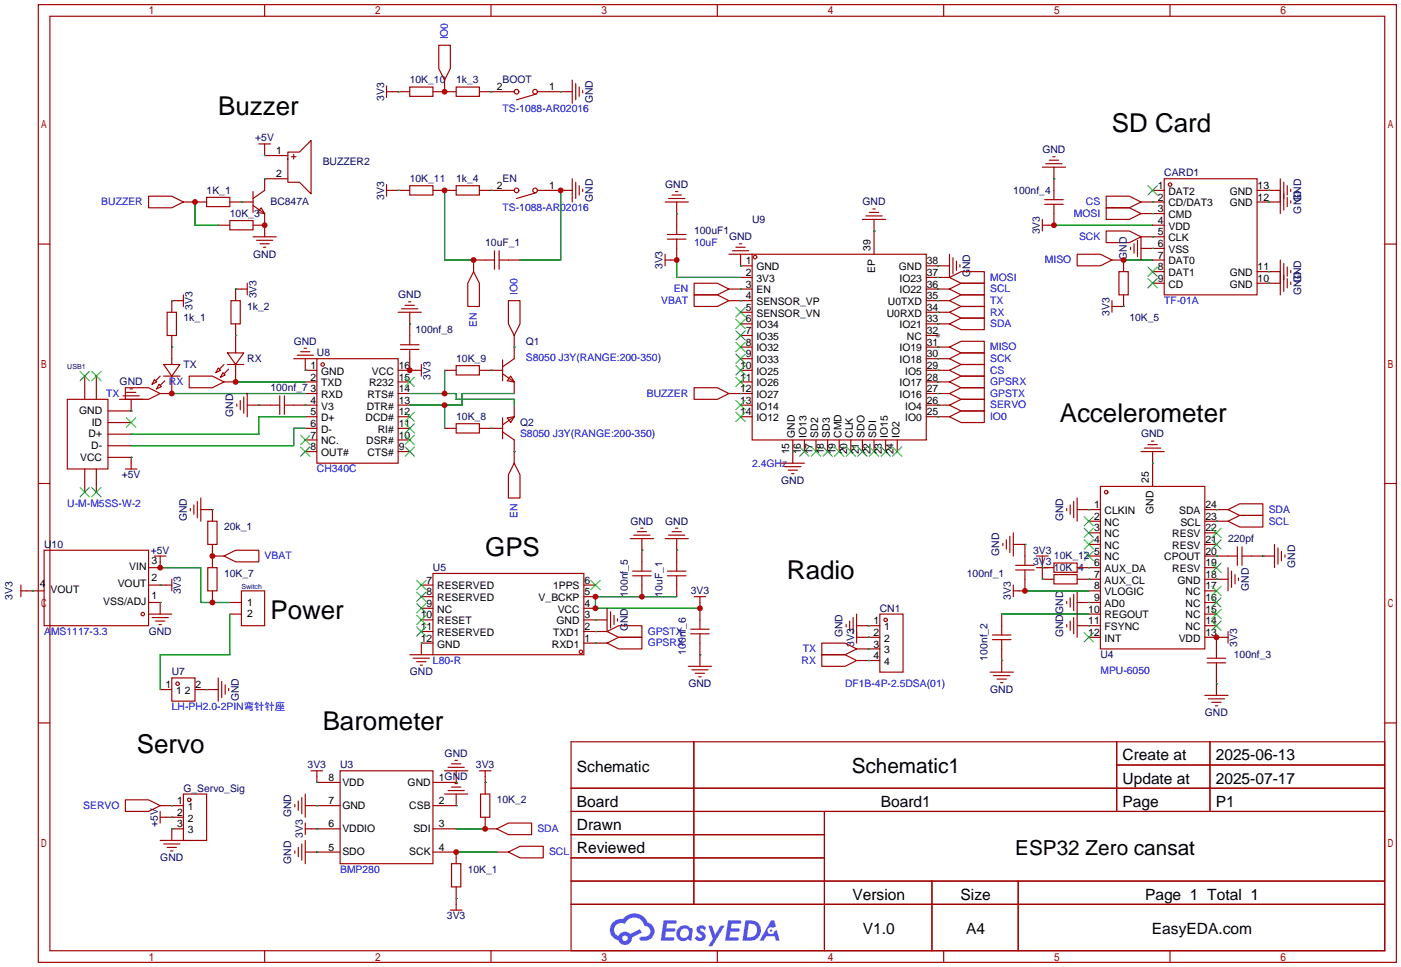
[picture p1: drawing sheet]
<svg xmlns="http://www.w3.org/2000/svg" width="307mm" height="212mm" viewBox="0 0 307 212" stroke-linecap="round" stroke-linejoin="round" font-family="sans-serif">
<circle cx="205.2" cy="73.4" r=".51" fill="#999"/>
<g fill="none" stroke="#a10000" stroke-width=".25">
<path d="M8.4 1h297.2v209.6h-297.2zM10.9 3.6h292.1v204.4h-292.1zM57.9 1v2.6M107.4 1v2.6M157 1v2.6M206.5 1v2.6M256 1v2.6M8.4 53.4h2.5M303 53.4h2.6M8.4 105.8h2.5M303 105.8h2.6M8.4 158.2h2.5"/>
<path d="M303 158.2h2.6M125 162.3h178v45.7h-178zM125 172.5h178M125 177.5h178M151.8 162.3v35.6M180.4 177.5v30.5M244.4 162.3v15.2M244.4 167.4h58.6M264.8 162.3v15.2M125 182.6h55.4M125 192.8h178M125 187.7h55.4"/>
<path d="M125 197.9h178M203.9 192.8v15.2M222.8 192.8v15.2M57.9 208v2.6M107.4 208v2.6M157 208v2.6M206.5 208v2.6M256 208v2.6"/>
</g>
<g fill="#5487ff">
<path d="M152.7 202.7a1.3 1.3 0 0 1 1.9 .3l-.5 .6a.54 .54 0 0 0-.9-.2l.2 .2a1.28 1.28 0 0 1 .7 2 1.53 1.53 0 0 1-2.1-.3l.5-.6 .8 .5a.31 .31 0 0 0 .3-.3 .31 .31 0 0 0-.3-.4 1.12 1.12 0 0 1-.6-1.8z"/>
<path d="M155 202.5h.8l.7 2 1.2-2h.9l-2.7 4.6h-.9l1-1.7z"/>
<path d="M145.2 201.4h2.3a.46 .46 0 0 1 .5 0 .46 .46 0 0 1 .1 .6l-.4 .1-1.7 .1-.2 .9h1.7a.4 .4 0 0 1 .3 .4 .4 .4 0 0 1-.4 .4h-1.7l-.1 1.2h1.3a.46 .46 0 0 1 .5 0 .46 .46 0 0 1 .1 .5l-.3 .2h-2.6z"/>
<path d="M159.3 201.4h2.3a.47 .47 0 0 1 .5 0 .47 .47 0 0 1 .1 .6l-.4 .1-1.7 .1-.1 .9h1.6a.4 .4 0 0 1 .3 .4 .4 .4 0 0 1-.4 .4h-1.7l-.1 1.2h1.3a.46 .46 0 0 1 .5 0 .46 .46 0 0 1 .2 .5l-.4 .2h-2.6z"/>
<path d="M168.7 201.4h.7l.4 1.3-.6 .4a.75 .75 0 0 0-1.2 .3 .75 .75 0 0 0 .5 1 .75 .75 0 0 0 1-.7l.5-.2 .6 2.3h-.8l-.3-.9h-1.8l-.6 .9h-.9z"/>
<path d="M163.1 201.4l-.6 4.4h1.4a2.27 2.27 0 0 0 2.6-2.2 2.27 2.27 0 0 0-2.7-2.2zM163.9 202.1a1.5 1.5 0 0 1 1.8 1.6 1.5 1.5 0 0 1-1.9 1.4h-.3z"/>
<path d="M148.5 203a1.6 1.6 0 0 0-.3 2.3 1.6 1.6 0 0 0 2.3 .2l.8 .3 .3-2.4-.2-.3-.4-.1a1.58 1.58 0 0 0-2.5 0zM149.1 203.5a.98 .98 0 0 1 1.6 .4 .98 .98 0 0 1-1 1.3 .94 .94 0 0 1-.9-.7 .94 .94 0 0 1 .3-1z"/>
<path d="M134.2 201.8a2.37 2.37 0 0 0 1.1 4 1.54 1.54 0 0 0 1.8 1 1.54 1.54 0 0 0 1.2-1.6l2.2-1.1-.5-.8-2.1 1a1.57 1.57 0 0 0-2.6 .5 1.5 1.5 0 0 1-.7-2.1 1.5 1.5 0 0 1 2.2-.5 2.23 2.23 0 0 1 2.2-1.4 2.23 2.23 0 0 1 2 1.8 1.16 1.16 0 0 1 1.3 1.1 1.16 1.16 0 0 1-1.1 1.2h-.7a.47 .47 0 0 0-.6 .4 .47 .47 0 0 0 .5 .5 2.17 2.17 0 0 0 2.5-.9 2.17 2.17 0 0 0-.4-2.7l-.8-.4a3.2 3.2 0 0 0-5.4-.7l-1.1 .1zM136.2 205.3a.6 .6 0 0 1 1.2 0 .6 .6 0 0 1-1.2 0z"/>
<circle cx="168.7" cy="203.6" r=".28"/>
</g>
<g fill="none" stroke="#a10000" stroke-width=".25">
<path d="M84.6 18.8v2.5M89.7 19.1h5v2h-5zM96 9.9h2.6v5.1l-1.3 2.5-1.3-2.5zM97.3 17.5v2.6M99.8 19.1h5.1v2h-5.1zM125.2 17.5v5.1M126 18.3v3.5M126.7 19.1v2M127.5 19.8v.5M56.6 31.5h2.6M57.9 31.5v2.5h5.1M63 33.3h2.5l2.6-2.6v11.7l-2.6-2.5h-2.5z"/>
<path d="M63 39.1h-5.1v2.6l-2.5 1.7M63.8 34.3h1M64.3 33.8v1M84.6 20.1h5.1M94.7 20.1h5.1M104.9 20.1h7.6M117.3 20.6l-4.3 1.2M117.6 20.1h7.6M125.2 39.1v5.1M126 39.9v3.5M228.1 36.6h5.1M228.9 35.8h3.5"/>
<path d="M229.6 35.1h2M230.4 34.3h.5M230.6 36.6v7.1M254.8 39.1h20.3v25.4h-20.3zM280.2 39.1v7.6M280.9 39.9v6.1M32.5 42.9h5.1l2.5 1.3-2.5 1.3h-5.1zM40.1 44.2h5.1M45.2 43.2h5.1v2h-5.1zM47.8 49.3h2.5M50.3 48.3h5.1v2h-5.1zM50.3 44.2h5.1"/>
<path d="M55.4 41.9v4.6M55.4 45l2.5 1.7M55.4 51.8h5.1M55.4 49.3h2.5M56.1 52.6h3.6M56.9 53.3h2M57.1 45.5l.8 1.2-1.5-.2zM57.7 54.1h.5M57.9 46.7v5.1M84.6 41.7h5.1M84.6 40.4v2.5M89.7 40.6h5v2.1h-5z"/>
<path d="M94.7 41.7h5.1M99.8 40.6h5.1v2.1h-5.1zM103.6 59.4l1.3 2.6v5.1h-2.5v-5.1zM104.9 41.7h7.6M108.2 56.9h-4.6v2.5M108.2 54.9v4M109.2 56.9h4.6M109.2 54.9v4M117.3 42.2l-4.3 1.2M117.6 41.7h7.6M126.7 40.6v2.1M127.5 41.4v.5"/>
<path d="M145.5 44.2h5.1M145.5 55.6v2.6M146 52.3h4.1M146 51.3h4.1M146.3 43.4h3.6M147.1 42.7h2M147.8 41.9h.5M148.1 52.3v4.6h-2.6M148.1 44.2v7.1M159.5 55.6h5.1M160.3 54.9h3.5M161 54.1h2.1"/>
<path d="M161.8 53.3h.5M162.1 55.6v2.6h2.5M164.6 55.6h38.1v40.7h-38.1zM188.7 48h5.1M189.5 47.2h3.5M190.2 46.5h2.1M191 45.7h.5M191.3 48v7.6M202.7 58.2h5.1M207.8 55.6v5.1M208.5 56.4v3.5M209.3 57.2v2"/>
<path d="M210.1 57.9v.5M228.1 48v2.5M228.6 44.7h4.1M228.6 43.7h4.1M230.6 44.7v4.6h-2.5M235.7 55.6h5.1l2.5 1.3-2.5 1.3h-5.1zM242.1 42.9h5l2.6 1.3-2.6 1.3h-5zM242.1 50.5h5l2.6 1.3-2.6 1.3h-5zM242.1 45.5h5l2.6 1.2-2.6 1.3h-5zM243.3 56.9h2.6v2.5M244.9 59.4h2v5.1h-2zM247.4 54.1v.5"/>
<path d="M248.2 53.3v2.1M248.9 52.6v3.5M249.7 44.2h5.1M249.7 51.8h5.1M249.7 54.4h5.1M249.7 51.8v5.1M249.7 46.7h5.1M252.2 56.9h2.6M252.2 49.3h2.6M252.2 41.7h2.6M252.2 59.4h2.6M275.1 44.2h5.1"/>
<path d="M275.1 41.7h5.1M275.1 59.4h5.1M280.2 56.9v7.6M280.9 57.7v6.1M281.7 40.6v2.1M281.7 43.2v2M281.7 58.4v2.1M282.4 41.4v.5M282.4 43.9v.5M282.4 59.2v.5M35.8 79.8h3.6l-1.8 2.5zM36.6 68.3h2v5.1h-2z"/>
<path d="M37.6 73.4v6.4M40.1 65.8h-2.5v2.5M40.1 64.5v2.6M49 79.8l-1 1M49.8 77.2h3.5l-1.7 2.6zM49.8 79.8h3.5M50.5 65.8h2.1v5.1h-2.1zM51.6 79.8v3.8h-2.6M51.6 70.9v6.3M54.1 63.2h-2.5v2.6M54.1 62v2.5M64.3 78.5h5"/>
<path d="M65 77.7h3.6M65.8 77h2M66.5 76.2h.6M66.8 78.5v2.5h2.5M69.3 78.5h17.8v22.8h-17.8zM87.1 68.3h5.1M87.6 75.4h4.1M87.6 76.5h4.1M87.9 67.6h3.5M88.6 66.8h2.1M89.4 66h.5M89.7 68.3v7.1"/>
<path d="M89.7 76.5v4.5M92.2 79.8v2.5M110 78.7v4.6M111.3 65.8h2.5v5.1l-1.3 2.5-1.2-2.5zM112.5 73.4v5.1l-2.5 1.8M151.9 64.5h5.1l2.5 1.3-2.5 1.3h-5.1zM151.9 62h5.1l2.5 1.2-2.5 1.3h-5.1zM159.5 63.2h5.1M159.5 65.8h5.1M162.1 78.5h2.5M162.1 68.3h2.5M162.1 60.7h2.5"/>
<path d="M162.1 70.9h2.5M162.1 73.4h2.5M162.1 75.9h2.5M202.7 78.5h5.1M202.7 68.3h5.1M202.7 60.7h5.1M202.7 63.2h5.1M202.7 65.8h5.1M202.7 70.9h5.1M202.7 73.4h2.5M202.7 75.9h5.1M207.8 63.2l2.5-1.2h5.1v2.5h-5.1z"/>
<path d="M207.8 70.9l2.5-1.3h5.1v2.5h-5.1zM207.8 75.9l2.5-1.2h5.1v2.5h-5.1zM207.8 78.5l2.5-1.3h5.1v2.6h-5.1zM207.8 60.7l2.5-1.3h5.1v2.6h-5.1zM207.8 68.3l2.5-1.2h5.1v2.5h-5.1zM207.8 65.8l2.5-1.3h5.1v2.6h-5.1zM243.3 65.8v2.5M245.9 64.5v2.6h-2.6M252.2 62h2.6M275.1 62h5.1M281.7 61v2M282.4 61.7v.5"/>
<path d="M14.7 87.4h8.9v15.2h-8.9zM18.5 82.3v5.1M21.1 82.3v5.1M23.6 97.5h5.1M23.6 95h5.1M23.6 92.5h5.1M26.2 87.4h5M26.9 86.6h3.6M27.4 84.8h5.1l2.6 1.3-2.6 1.3h-5.1zM27.7 85.9h2M28.4 85.1h.6M28.7 87.4v2.5h-5.1"/>
<path d="M33.8 83.1l.5 .5-1 .5zM34.8 84.1l.5 .5-1 .5zM35.1 82.3l-1.1 1M35.8 82.3h3.6M36.1 83.3l-1 1M37.6 82.3v3.8h-2.5M41.4 82.3h5.1l2.5 1.3-2.5 1.2h-5.1zM47.8 80.5l.5 .5-1.1 .5zM48.8 81.5l.5 .5-1 .5zM50 80.8l-1 1M51.8 88.4v.5M52.6 87.6v2.1"/>
<path d="M53.3 86.9v3.5M54.1 88.6h7.1M54.1 86.1v5.1M61.2 86.6v4.1M62.2 88.6h7.1M62.2 86.6v4.1M66.8 98.8h2.5M66.8 83.6h2.5M66.8 86.1h2.5M66.8 91.2h2.5M66.8 93.7h2.5M66.8 96.3h2.5"/>
<path d="M87.1 98.8h2.6M87.1 81h5.1M87.1 83.6h2.6M87.1 86.1h2.6M87.1 88.6h2.6M87.1 91.2h2.6M87.1 93.7h2.6M87.1 96.3h2.6M97.3 81h2.5M97.3 93.7h2.5M99.8 92.7h5.1v2h-5.1zM99.8 80h5.1v2h-5.1z"/>
<path d="M104.9 81h5.1M104.9 93.7h5.1M110 94.5l2.5 1.8v5M110 81.8l2.5 1.8M110 91.4v4.6M111 91.4l1.5-.2-.7 1.3zM111.8 82.3l.7 1.3-1.5-.3zM112.5 83.6v2.5M112.5 88.6v2.6M112.5 91.2l-2.5 1.8M151.9 84.8h5.1l2.5 1.3-2.5 1.3h-5.1zM159.5 86.1h5.1"/>
<path d="M162.1 81h2.5M162.1 83.6h2.5M162.1 88.6h2.5M162.1 91.2h2.5M173.5 96.3v5M176 96.3v2.5M178.6 96.3v2.5M181.1 96.3v2.5M183.6 96.3v2.5M186.2 96.3v2.5M188.7 96.3v2.5M191.3 96.3v2.5"/>
<path d="M193.8 96.3v2.5M196.3 96.3v2.5M202.7 81h5.1M202.7 83.6h5.1M202.7 86.1h5.1M202.7 88.6h5.1M202.7 91.2h5.1M207.8 86.1l2.5-1.3h5.1v2.6h-5.1zM207.8 83.6l2.5-1.3h5.1v2.5h-5.1zM207.8 91.2l2.5-1.3h5.1v2.6h-5.1zM207.8 88.6l2.5-1.2h5.1v2.5h-5.1zM207.8 81l2.5-1.2h5.1v2.5h-5.1z"/>
<path d="M249.7 98.8h5.1M250.4 98h3.6M251.2 97.3h2M252 96.5h.5M252.2 98.8v7.6M18.5 102.6v5.1M21.1 102.6v5.1M23.6 100.1h5.1v2.5M27.4 102.6h2.6M41.7 111.3v.5M42.4 110.5v2M43.2 109.7v3.6"/>
<path d="M43.9 111.5h2.6v2.5M43.9 109v5M45.5 114h2v5.1h-2zM46.5 119.1v5.1M112.5 101.3l1.3 2.6v5.1h-2.5v-5.1zM137.9 117.9h5.1M138.7 117.1h3.5M139.4 116.3h2.1M140.2 115.6h.5M140.5 117.9v7.1M145.5 117.9h5.1M146.3 117.1h3.6"/>
<path d="M147.1 116.3h2M147.8 115.6h.5M148.1 117.9v7.1M170.9 101.3h5.1M171.7 102.1h3.6M172.5 102.9h2M173.2 103.6h.5M219.5 118.9v.5M220.2 118.1v2M221 117.3v3.6M221.7 119.1h2.6v4.6M221.7 116.6v5.1"/>
<path d="M233.4 111.3v.5M234.2 110.5v2M234.9 109.7v3.6M235.7 111.5h5.1M235.7 109v5M238.3 114h2.5M238.3 116.6h2.5M238.3 119.1h2.5M240.8 106.4h22.9v35.6h-22.9zM263.7 111.5h5M263.7 114h5M263.7 116.6h2.5"/>
<path d="M263.7 119.1h2.5M268.7 114l2.6-1.2h5.1v2.5h-5.1zM268.7 111.5l2.6-1.3h5.1v2.6h-5.1zM270.8 119.6v4.1M271.8 119.6v4.1M278.9 119.1v5.1M279.7 119.9v3.5M4.6 129.3h5.1M4.6 128v2.6M9.7 120.4h22.8v16.5h-22.8zM32.5 131.8h2.6v2.6M32.5 134.4h5.1"/>
<path d="M32.5 128h5.1M33.3 135.1h3.5M33.8 121.7h2.5M34 135.9h2.1M34.8 136.7h.5M35.1 121.7v2.5h-2.6M37.6 126.7v2.6M45.5 124.2h2v5.1h-2zM46.5 121.7h2.5M46.5 129.3v2.5M49 121.7l2.6-1.3h5v2.5h-5zM50.3 131.8h2.5"/>
<path d="M50.3 134.4h2.5M52.8 129.3h5.1v7.6h-5.1zM92.2 138.2h2.5M92.2 135.6h2.5M92.2 133.1h2.5M92.2 130.6h2.5M92.2 128h2.5M94.7 125.5h33.1v17.8h-33.1zM127.8 138.2h5M127.8 135.6h5M127.8 133.1h2.5M127.8 130.6h2.5"/>
<path d="M127.8 128h2.5M132.8 138.2l2.6-1.3h5.1v2.5h-5.1zM132.8 133.1v5.1M133.6 133.9v3.5M134.4 134.6v2.1M135.1 135.4v.5M138.4 126h4.1M138.4 125h4.1M140.5 126v4.6M146 126h4.1M146 125h4.1M148.1 126v4.6"/>
<path d="M151.1 138.7h4.1M151.1 137.7h4.1M151.9 130.6h2.5M153.2 130.6v7.1M153.2 138.7v7.1M185.2 136.7v.5M185.9 135.9v2M186.7 135.1v3.6M187.5 136.9h5M187.5 139.4h5M187.5 134.4v6.3M192.5 134.4h5.1v12.7h-5.1z"/>
<path d="M217.2 140h4M217.2 138.9h4M219.2 134.4v4.5M219.2 140v7.1M221.7 128v2.6M222.2 123.7h4.1M222.2 124.7h4.1M224.3 124.7v4.6h-2.6M226.8 121.7h2.6M226.8 124.2h3.8M228.1 121.7v5h2.5M230.6 125.7h5.1v2.1h-5.1z"/>
<path d="M230.6 123.2h5.1v2h-5.1zM233.4 131.6v.5M233.4 136.7v.5M234.2 130.8v2M234.2 135.9v2M234.9 130v3.6M234.9 135.1v3.6M235.7 124.2h5.1M235.7 126.7h5.1M235.7 131.8h5.1M235.7 136.9h5.1M235.7 129.3v10.1"/>
<path d="M238.3 121.7h2.5M238.3 129.3h2.5M238.3 134.4h2.5M238.3 139.4h2.5M263.7 121.7h7.1M263.7 124.2h2.5M263.7 126.7h5M263.7 129.3h2.5M263.7 131.8h2.5M263.7 134.4h2.5M263.7 136.9h2.5M263.7 139.4h5"/>
<path d="M266.2 139.4v4.6M268.7 124.2v5.1M268.7 138.2v2.5M269.5 125v3.5M270.3 125.7v2.1M271 126.5v.5M271.8 121.7h7.1M280.4 120.6v2.1M281.2 121.4v.5M35.1 150.9h2.5M37.6 148.3h5.1v5.1h-5.1zM42.7 150.9h5.1"/>
<path d="M47.8 148.3v5.1M48.5 149.1v3.6M49.3 149.9v2M50 150.6v.5M89.7 143.3h5M90.4 144h3.6M91.2 144.8h2M91.9 145.5h.6M94.7 140.7h-2.5v2.6M127.8 140.7h5M132.8 140.7l2.6-1.3h5.1v2.6h-5.1zM150.6 145.8h5.1"/>
<path d="M151.4 146.6h3.5M152.1 147.3h2.1M152.9 148.1h.5M179.8 143.3h5.1l2.6 1.2-2.6 1.3h-5.1zM179.8 140.7h5.1l2.6 1.3-2.6 1.3h-5.1zM187.5 144.5h5M187.5 142h5M216.7 147.1h5M217.4 147.8h3.6M218.2 148.6h2M218.9 149.4h.6M263.7 152.1h5"/>
<path d="M264.2 144h4M264.2 145h4M264.4 152.9h3.6M265.2 153.7h2M265.9 154.4h.5M266.2 145v7.1M27.4 175h5.1l2.6 1.3-2.6 1.2h-5.1zM35.1 176.3h5M35.1 178.8h5M35.1 177.5v2.6M40.1 173.7h5.1v10.2h-5.1zM64.5 176v.5"/>
<path d="M65.3 175.3v2M66 174.5v3.6M66.8 176.3h7.6M66.8 173.7v5.1M68.1 168.7h2.5M69.3 168.7v2.5h5.1M74.4 168.7h20.3v20.3h-20.3zM97.3 168.7h5.1M97.3 173.7h5.1M98 167.9h3.6M98 173h3.6M98.8 167.1h2"/>
<path d="M98.8 172.2h2M99.6 166.4h.5M99.6 171.5h.5M99.8 168.7v2.5h-5.1M99.8 173.7v2.6h-5.1M104.9 168.7h2.5M105.2 173.7h2v5.1h-2zM106.2 178.8v2.6h2.5M106.2 168.7v5M35.1 183.9h5M35.8 184.7h3.6M36.6 185.4h2"/>
<path d="M37.3 186.2h.5M40.1 181.4h-2.5v2.5M64.5 186.2v.5M65.3 185.4v2.1M66 184.7v3.5M66.8 181.4h7.6M66.8 186.4h7.6M66.8 180.1v2.5M66.8 183.9v5.1M94.7 181.4h5.1M94.7 186.4h5.1v2.6M98.6 199.1h2.5"/>
<path d="M98.8 189h2v5.1h-2zM99.8 194.1v5M108.7 181.4l2.6-1.3h5v2.5h-5zM108.7 186.4h2.6M111.3 186.4l2.5-1.2h5.1v2.5h-5.1z"/>
<circle cx="113" cy="20.1" r=".51"/>
<circle cx="117.1" cy="20.1" r=".51"/>
<circle cx="113" cy="41.7" r=".51"/>
<circle cx="117.1" cy="41.7" r=".51"/>
<circle cx="165.2" cy="56.3" r=".38"/>
<circle cx="256" cy="40.4" r=".38"/>
<circle cx="70.6" cy="79.8" r=".38"/>
<circle cx="242.1" cy="107.7" r=".38"/>
<circle cx="31.2" cy="134.4" r=".38"/>
<circle cx="193.8" cy="135.6" r=".38"/>
<circle cx="38.9" cy="149.6" r=".38"/>
<circle cx="127.1" cy="142.6" r=".38"/>
<circle cx="41.4" cy="175" r=".38"/>
</g>
<g fill="none" stroke="#008700" stroke-width=".25">
<path d="M57.9 39.1h.1M57.9 34h.1M87.1 20.1h.1M97.3 20.1h.1M107.4 20.1h.1M122.7 20.1h.1M230.6 39.1h.1M42.7 44.2v5.1h5.1M52.8 44.2h.1M57.9 49.3h.1M87.1 41.7h.1M97.3 41.7v15.2h6.3"/>
<path d="M107.4 41.7h.1M122.7 41.7v15.2h-8.9M148.1 46.7h.1M148.1 56.9v3.8h14M162.1 58.2h.1M191.3 50.5h.1M205.2 58.2h.1M230.6 49.3h21.6M245.9 56.9h6.3M252.2 44.2h.1M252.2 51.8h.1M252.2 54.4h.1"/>
<path d="M252.2 46.7h.1M277.6 59.4h.1M277.6 44.2h.1M277.6 41.7h.1M37.6 75.9h.1M37.6 65.8h.1M51.6 73.4h.1M51.6 63.2h.1M89.7 70.9h.1M112.5 75.9h.1M162.1 63.2h.1M162.1 65.8h.1"/>
<path d="M205.2 78.5h.1M205.2 75.9h.1M205.2 70.9h.1M205.2 68.3h.1M205.2 65.8h.1M205.2 60.7h.1M205.2 63.2h.1M245.9 67.1h.1M277.6 62h.1M28.7 89.9h.1M37.6 86.1h29.2M51.6 83.6h15.2"/>
<path d="M56.6 88.6h.1M66.8 81h.1M66.8 88.6h.1M66.8 93.7h-2.5v3.8h-35.6M66.8 91.2h-10.2v3.8h-27.9M89.7 81h.1M89.7 86.1h10.1v1.3h12.7v1.2M97.3 81v5.1M97.3 88.6v5.1M107.4 93.7h.1M107.4 81h.1M112.5 98.8h.1"/>
<path d="M112.5 86.1h-11.4v2.5h-11.4M162.1 86.1h.1M173.5 98.8h.1M205.2 91.2h.1M205.2 88.6h.1M205.2 86.1h.1M205.2 83.6h.1M205.2 81h.1M28.7 100.1h.1M46.5 111.5h.1M224.3 119.1h.1M238.3 111.5h.1"/>
<path d="M252.2 101.3h.1M266.2 114h.1M266.2 111.5h.1M7.1 129.3h.1M35.1 128h.1M35.1 131.8h.1M35.1 124.2h8.8v7.6h6.4M46.5 121.7h.1M50.3 134.4v8.9h-15.2v7.6M130.3 138.2h.1M130.3 135.6h.1M140.5 120.4h.1"/>
<path d="M148.1 120.4h.1M148.1 130.6h-17.8v2.5h22.9M190 136.9h.1M190 139.4h.1M219.2 134.4h19.1M224.3 129.3h14M228.1 126.7h.1M228.1 124.2h.1M238.3 126.7h.1M238.3 136.9h.1M238.3 131.8h.1M238.3 124.2h.1"/>
<path d="M266.2 126.7h.1M266.2 139.4h.1M266.2 121.7h.1M276.4 121.7h.1M45.2 150.9h.1M92.2 140.7h.1M130.3 140.7h.1M153.2 143.3h.1M190 144.5h.1M190 142h.1M219.2 144.5h.1M266.2 149.6h.1"/>
<path d="M37.6 178.8h.1M37.6 176.3h.1M69.3 176.3h.1M69.3 171.2h.1M99.8 171.2h.1M99.8 176.3h.1M106.2 171.2h.1M37.6 181.4h.1M69.3 186.4h.1M69.3 181.4h.1M99.8 196.6h.1M99.8 186.4h8.9"/>
<path d="M99.8 181.4h6.4"/>
</g>
<g fill="none" stroke="#3c3" stroke-width=".25">
<path d="M251.2 58.4l2 2.1M251.2 40.6l2 2.1M253.2 58.4l-2 2.1M253.2 40.6l-2 2.1M161 67.3l2.1 2M161 69.8l2.1 2.1M161 72.4l2.1 2M161 74.9l2.1 2.1M161 77.5l2.1 2M163.1 67.3l-2.1 2M163.1 69.8l-2.1 2.1M163.1 72.4l-2.1 2"/>
<path d="M163.1 74.9l-2.1 2.1M163.1 77.5l-2.1 2M251.2 61l2 2M253.2 61l-2 2M17.5 81.3l2.1 2M19.6 81.3l-2.1 2M20.1 81.3l2 2M22.1 81.3l-2 2M27.7 91.4l2 2.1M29.7 91.4l-2 2.1M65.8 95.2l2 2.1M65.8 97.8l2 2"/>
<path d="M67.8 95.2l-2 2.1M67.8 97.8l-2 2M88.6 97.8l2.1 2M88.6 95.2l2.1 2.1M88.6 92.7l2.1 2M88.6 90.2l2.1 2M88.6 82.5l2.1 2.1M90.7 97.8l-2.1 2M90.7 95.2l-2.1 2.1M90.7 92.7l-2.1 2M90.7 90.2l-2.1 2M90.7 82.5l-2.1 2.1"/>
<path d="M161 80l2.1 2M161 82.5l2.1 2.1M161 87.6l2.1 2.1M161 90.2l2.1 2M163.1 80l-2.1 2M163.1 82.5l-2.1 2.1M163.1 87.6l-2.1 2.1M163.1 90.2l-2.1 2M175 97.8l2 2M177 97.8l-2 2M177.5 97.8l2.1 2M179.6 97.8l-2.1 2"/>
<path d="M180.1 97.8l2 2M182.1 97.8l-2 2M182.6 97.8l2.1 2M184.7 97.8l-2.1 2M185.2 97.8l2 2M187.2 97.8l-2 2M187.7 97.8l2 2M189.7 97.8l-2 2M190.2 97.8l2.1 2M192.3 97.8l-2.1 2M192.8 97.8l2 2M194.8 97.8l-2 2"/>
<path d="M195.3 97.8l2.1 2M197.4 97.8l-2.1 2M17.5 106.7l2.1 2M19.6 106.7l-2.1 2M20.1 106.7l2 2M22.1 106.7l-2 2M237.2 113l2.1 2.1M237.2 115.6l2.1 2M237.2 118.1l2.1 2M239.3 113l-2.1 2.1M239.3 115.6l-2.1 2M239.3 118.1l-2.1 2"/>
<path d="M265.2 118.1l2 2M265.2 115.6l2 2M267.2 118.1l-2 2M267.2 115.6l-2 2M91.2 127l2 2M91.2 129.5l2 2.1M91.2 132.1l2 2M91.2 134.6l2 2.1M91.2 137.2l2 2M93.2 127l-2 2M93.2 129.5l-2 2.1M93.2 132.1l-2 2"/>
<path d="M93.2 134.6l-2 2.1M93.2 137.2l-2 2M129.3 127l2 2M131.3 127l-2 2M237.2 120.6l2.1 2.1M237.2 138.4l2.1 2.1M239.3 120.6l-2.1 2.1M239.3 138.4l-2.1 2.1M265.2 135.9l2 2M265.2 133.4l2 2M265.2 130.8l2 2M265.2 128.3l2 2"/>
<path d="M265.2 123.2l2 2M267.2 135.9l-2 2M267.2 133.4l-2 2M267.2 130.8l-2 2M267.2 128.3l-2 2M267.2 123.2l-2 2"/>
</g>
<g fill="#c00">
<circle cx="99.8" cy="186.4" r=".63"/>
<circle cx="106.2" cy="181.4" r=".63"/>
<circle cx="266.2" cy="139.4" r=".63"/>
<circle cx="224.3" cy="129.3" r=".63"/>
<circle cx="245.9" cy="56.9" r=".63"/>
<circle cx="230.6" cy="49.3" r=".63"/>
<circle cx="57.9" cy="49.3" r=".63"/>
<circle cx="42.7" cy="44.2" r=".63"/>
<circle cx="130.3" cy="133.1" r=".63"/>
<circle cx="130.3" cy="130.6" r=".63"/>
<circle cx="140.5" cy="130.6" r=".63"/>
<circle cx="153.2" cy="133.1" r=".63"/>
<circle cx="35.1" cy="124.2" r=".63"/>
<circle cx="46.5" cy="131.8" r=".63"/>
<circle cx="46.5" cy="121.7" r=".63"/>
<circle cx="37.6" cy="86.1" r=".63"/>
<circle cx="51.6" cy="83.6" r=".63"/>
<circle cx="89.7" cy="81" r=".63"/>
<circle cx="122.7" cy="41.7" r=".63"/>
<circle cx="97.3" cy="20.1" r=".63"/>
<circle cx="103.6" cy="56.9" r=".63"/>
<circle cx="97.3" cy="41.7" r=".63"/>
<circle cx="148.1" cy="56.9" r=".63"/>
<circle cx="97.3" cy="86.1" r=".63"/>
<circle cx="97.3" cy="88.6" r=".63"/>
</g>
<g font-size="5.7">
<text x="47.8" y="25.1">Buzzer</text>
<text x="243.3" y="28.9">SD Card</text>
<text x="231.9" y="92.4">Accelerometer</text>
<text x="106.2" y="121.6">GPS</text>
<text x="172.2" y="126.7">Radio</text>
<text x="59.2" y="135.5">Power</text>
<text x="70.6" y="159.7">Barometer</text>
<text x="30" y="164.8">Servo</text>
</g>
<g font-size="4.5">
<text x="186.4" y="169.2">Schematic1</text>
<text x="222.2" y="187">ESP32 Zero cansat</text>
</g>
<g font-size="3.4">
<text x="245.6" y="166.4">Create at</text>
<text x="266" y="166.4">2025-06-13</text>
<text x="126.2" y="168.9">Schematic</text>
<text x="245.6" y="171.4">Update at</text>
<text x="266" y="171.4">2025-07-17</text>
<text x="126.2" y="176.5">Board</text>
<text x="192.7" y="176.5">Board1</text>
<text x="245.6" y="176.5">Page</text>
<text x="266" y="176.5">P1</text>
<text x="126.2" y="181.6">Drawn</text>
<text x="126.2" y="186.7">Reviewed</text>
<text x="186.5" y="196.8">Version</text>
<text x="210.2" y="196.8">Size</text>
<text x="250.6" y="196.8">Page 1 Total 1</text>
<text x="188.8" y="204.5">V1.0</text>
<text x="211.4" y="204.5">A4</text>
<text x="252.1" y="204.5">EasyEDA.com</text>
</g>
<g font-size="2.3" fill="#00f">
<text x="98" y="8.6" transform="rotate(-90 98 8.6)">IO0</text>
<text x="110" y="24.6">TS-1088-AR02016</text>
<text x="22.2" y="44.9">BUZZER</text>
<text x="110" y="46.2">TS-1088-AR02016</text>
<text x="235" y="47.5">MOSI</text>
<text x="237.6" y="44.9">CS</text>
<text x="151.9" y="53.8">10uF</text>
<text x="236.1" y="52.5">SCK</text>
<text x="228.6" y="57.6">MISO</text>
<text x="113.2" y="64.5" transform="rotate(-90 113.2 64.5)">IO0</text>
<text x="147.5" y="64">EN</text>
<text x="216.7" y="64">SCL</text>
<text x="216.7" y="61.4">MOSI</text>
<text x="104.4" y="71.5" transform="rotate(-90 104.4 71.5)">EN</text>
<text x="144.7" y="66.5">VBAT</text>
<text x="216.7" y="71.6">SDA</text>
<text x="216.7" y="69.1">RX</text>
<text x="216.7" y="66.5">TX</text>
<text x="254.8" y="66.5">TF-01A</text>
<text x="216.7" y="76.7">MISO</text>
<text x="115.1" y="79">S8050 J3Y(RANGE:200-350)</text>
<text x="216.7" y="79.2">SCK</text>
<text x="216.7" y="81.8">CS</text>
<text x="23.3" y="86.8">TX</text>
<text x="37" y="84.3">RX</text>
<text x="141.6" y="86.8">BUZZER</text>
<text x="216.7" y="86.8">GPSTX</text>
<text x="216.7" y="84.3">GPSRX</text>
<text x="216.7" y="89.4">SERVO</text>
<text x="113.8" y="95.7">S8050 J3Y(RANGE:200-350)</text>
<text x="216.7" y="91.9">IO0</text>
<text x="69.3" y="103.3">CH340C</text>
<text x="164.6" y="102.1">2.4GHz</text>
<text x="14.7" y="111">U-M-M5SS-W-2</text>
<text x="113.2" y="113.4" transform="rotate(-90 113.2 113.4)">EN</text>
<text x="277.6" y="112.2">SDA</text>
<text x="277.6" y="114.8">SCL</text>
<text x="57.9" y="122.4">VBAT</text>
<text x="9.7" y="138.9">AMS1117-3.3</text>
<text x="141.7" y="141.4">GPSRX</text>
<text x="141.7" y="138.9">GPSTX</text>
<text x="175.7" y="142.7">TX</text>
<text x="94.7" y="145.3">L80-R</text>
<text x="175.4" y="145.3">RX</text>
<text x="240.8" y="147.5">MPU-6050</text>
<text x="37.6" y="155.4">LH-PH2.0-2PIN弯针针座</text>
<text x="184.9" y="150.3">DF1B-4P-2.5DSA(01)</text>
<text x="18.2" y="177">SERVO</text>
<text x="117.6" y="182.1">SDA</text>
<text x="74.4" y="191">BMP280</text>
<text x="120.1" y="187.2">SCL</text>
</g>
<g font-size="2.3" fill="#000080">
<text x="84" y="22.1" transform="rotate(-90 84 22.1)">3V3</text>
<text x="89.7" y="18.3">10K_10</text>
<text x="99.8" y="18.3">1k_3</text>
<text x="110" y="18.3">BOOT</text>
<text x="129.8" y="22.6" transform="rotate(-90 129.8 22.6)">GND</text>
<text x="55.9" y="31">+5V</text>
<text x="228.1" y="33.5">GND</text>
<text x="70.6" y="36">BUZZER2</text>
<text x="89.7" y="39.8">10K_11</text>
<text x="99.8" y="39.8">1k_4</text>
<text x="110" y="39.8">EN</text>
<text x="145.6" y="41.1">GND</text>
<text x="254.8" y="38.6">CARD1</text>
<text x="45.2" y="42.4">1K_1</text>
<text x="50.3" y="47.5">10K_3</text>
<text x="59.2" y="44.9">BC847A</text>
<text x="84" y="43.7" transform="rotate(-90 84 43.7)">3V3</text>
<text x="129.8" y="44.2" transform="rotate(-90 129.8 44.2)">GND</text>
<text x="188.7" y="44.9">GND</text>
<text x="221.7" y="42.4">100nf_4</text>
<text x="284.7" y="46.7" transform="rotate(-90 284.7 46.7)">GND</text>
<text x="284.7" y="44.2" transform="rotate(-90 284.7 44.2)">GND</text>
<text x="106.2" y="53.8">10uF_1</text>
<text x="151.9" y="51.3">100uF1</text>
<text x="159.5" y="52.5">GND</text>
<text x="164.6" y="48.7">U9</text>
<text x="227.5" y="51.3" transform="rotate(-90 227.5 51.3)">3V3</text>
<text x="55.4" y="56.4">GND</text>
<text x="145" y="58.9" transform="rotate(-90 145 58.9)">3V3</text>
<text x="246.6" y="56.9" transform="rotate(-90 246.6 56.9)">GND</text>
<text x="56.1" y="65.3" transform="rotate(-90 56.1 65.3)">3V3</text>
<text x="87.1" y="65.2">GND</text>
<text x="212.3" y="60.7" transform="rotate(-90 212.3 60.7)">GND</text>
<text x="284.7" y="64.5" transform="rotate(-90 284.7 64.5)">GND</text>
<text x="284.7" y="62" transform="rotate(-90 284.7 62)">GND</text>
<text x="40.1" y="70.3">1k_1</text>
<text x="42.1" y="67.8" transform="rotate(-90 42.1 67.8)">3V3</text>
<text x="54.1" y="67.8">1k_2</text>
<text x="242.8" y="69.1" transform="rotate(-90 242.8 69.1)">3V3</text>
<text x="247.1" y="70.3">10K_5</text>
<text x="64.3" y="75.4">GND</text>
<text x="69.3" y="77.9">U8</text>
<text x="90.9" y="72.9">100nf_8</text>
<text x="115.1" y="75.4">Q1</text>
<text x="40.1" y="80.5">TX</text>
<text x="54.1" y="79.2">RX</text>
<text x="94.2" y="83" transform="rotate(-90 94.2 83)">3V3</text>
<text x="99.8" y="79.2">10K_9</text>
<text x="26.2" y="84.3">GND</text>
<text x="59.2" y="85.6">100nf_7</text>
<text x="51" y="91.2" transform="rotate(-90 51 91.2)">GND</text>
<text x="99.8" y="91.9">10K_8</text>
<text x="113.8" y="93.2">Q2</text>
<text x="249.7" y="95.7">GND</text>
<text x="26.7" y="104.6">+5V</text>
<text x="171" y="105.9">GND</text>
<text x="9.7" y="119.9">U10</text>
<text x="40.9" y="114" transform="rotate(-90 40.9 114)">GND</text>
<text x="49" y="116">20k_1</text>
<text x="137.9" y="114.8">GND</text>
<text x="145.6" y="114.8">GND</text>
<text x="232.6" y="114" transform="rotate(-90 232.6 114)">GND</text>
<text x="268.7" y="118.6">220pf</text>
<text x="33" y="121.1">+5V</text>
<text x="94.7" y="124.9">U5</text>
<text x="218.7" y="121.6" transform="rotate(-90 218.7 121.6)">GND</text>
<text x="226.1" y="121.1">3V3</text>
<text x="226.1" y="123.7">3V3</text>
<text x="230.6" y="124.9">10K_4</text>
<text x="230.6" y="122.4">10K_12</text>
<text x="283.4" y="124.2" transform="rotate(-90 283.4 124.2)">GND</text>
<text x="2.8" y="131.3" transform="rotate(-90 2.8 131.3)">3V3</text>
<text x="39.6" y="130" transform="rotate(-90 39.6 130)">3V3</text>
<text x="49" y="126.2">10K_7</text>
<text x="137.4" y="130.6" transform="rotate(-90 137.4 130.6)">100nf_5</text>
<text x="145" y="130.6" transform="rotate(-90 145 130.6)">10uF_1</text>
<text x="151.1" y="130">3V3</text>
<text x="211.6" y="126.2">100nf_1</text>
<text x="221.2" y="131.3" transform="rotate(-90 221.2 131.3)">3V3</text>
<text x="273.3" y="129.3" transform="rotate(-90 273.3 129.3)">GND</text>
<text x="192.5" y="133.8">CN1</text>
<text x="232.6" y="134.3" transform="rotate(-90 232.6 134.3)">GND</text>
<text x="32.5" y="138.9">GND</text>
<text x="137.4" y="138.2" transform="rotate(-90 137.4 138.2)">GND</text>
<text x="150.1" y="143.3" transform="rotate(-90 150.1 143.3)">100nf_6</text>
<text x="184.4" y="139.4" transform="rotate(-90 184.4 139.4)">GND</text>
<text x="186.9" y="141.5" transform="rotate(-90 186.9 141.5)">3V3</text>
<text x="232.6" y="139.4" transform="rotate(-90 232.6 139.4)">GND</text>
<text x="240.8" y="144">U4</text>
<text x="270" y="144">100nf_3</text>
<text x="270.7" y="141.5" transform="rotate(-90 270.7 141.5)">3V3</text>
<text x="37.6" y="147.8">U7</text>
<text x="89.7" y="147.8">GND</text>
<text x="216.1" y="144.5" transform="rotate(-90 216.1 144.5)">100nf_2</text>
<text x="52.3" y="153.4" transform="rotate(-90 52.3 153.4)">GND</text>
<text x="150.6" y="150.3">GND</text>
<text x="216.7" y="151.6">GND</text>
<text x="263.7" y="156.7">GND</text>
<text x="97.3" y="165.6">GND</text>
<text x="40.1" y="173.2">G_Servo_Sig</text>
<text x="67.3" y="168.1">3V3</text>
<text x="74.4" y="168.1">U3</text>
<text x="104.2" y="168.1">3V3</text>
<text x="63.7" y="178.8" transform="rotate(-90 63.7 178.8)">GND</text>
<text x="108.7" y="175.7">10K_2</text>
<text x="34.5" y="180.9" transform="rotate(-90 34.5 180.9)">+5V</text>
<text x="66.3" y="183.4" transform="rotate(-90 66.3 183.4)">3V3</text>
<text x="35.1" y="188.4">GND</text>
<text x="63.7" y="189" transform="rotate(-90 63.7 189)">GND</text>
<text x="102.4" y="191">10K_1</text>
<text x="97.8" y="201.1">3V3</text>
</g>
<g font-size="2.3">
<text x="108.7" y="19.8">2</text>
<text x="120.1" y="19.8">1</text>
<text x="60.5" y="33.7">1</text>
<text x="60.5" y="38.8">2</text>
<text x="108.7" y="41.3">2</text>
<text x="120.1" y="41.3">1</text>
<text x="253.4" y="41.3">1</text>
<text x="275.2" y="41.3">13</text>
<text x="253.4" y="46.4">3</text>
<text x="253.4" y="43.9">2</text>
<text x="255.7" y="47.7">CMD</text>
<text x="255.7" y="45.2">CD/DAT3</text>
<text x="255.7" y="42.6">DAT2</text>
<text x="269.1" y="42.6">GND</text>
<text x="269.1" y="45.2">GND</text>
<text x="275.2" y="43.9">12</text>
<text x="253.4" y="51.5">5</text>
<text x="253.4" y="49">4</text>
<text x="255.7" y="52.8">CLK</text>
<text x="255.7" y="50.2">VDD</text>
<text x="163.2" y="57.9">1</text>
<text x="165.5" y="59.1">GND</text>
<text x="190.5" y="54.8" transform="rotate(-90 190.5 54.8)">39</text>
<text x="191.5" y="59.6" transform="rotate(-90 191.5 59.6)">EP</text>
<text x="196.7" y="59.1">GND</text>
<text x="202.8" y="57.9">38</text>
<text x="253.4" y="59.1">8</text>
<text x="253.4" y="56.6">7</text>
<text x="253.4" y="54">6</text>
<text x="255.7" y="57.9">DAT0</text>
<text x="255.7" y="55.3">VSS</text>
<text x="275.2" y="59.1">11</text>
<text x="163.2" y="60.4">2</text>
<text x="163.2" y="62.9">3</text>
<text x="163.2" y="65.5">4</text>
<text x="165.5" y="61.7">3V3</text>
<text x="165.5" y="64.2">EN</text>
<text x="196.8" y="64.2">IO22</text>
<text x="196.8" y="61.7">IO23</text>
<text x="202.8" y="65.5">35</text>
<text x="202.8" y="62.9">36</text>
<text x="202.8" y="60.4">37</text>
<text x="253.4" y="61.7">9</text>
<text x="255.7" y="62.9">CD</text>
<text x="255.7" y="60.4">DAT1</text>
<text x="269.1" y="60.4">GND</text>
<text x="269.1" y="62.9">GND</text>
<text x="275.2" y="61.7">10</text>
<text x="163.2" y="68">5</text>
<text x="163.2" y="70.6">6</text>
<text x="165.5" y="66.7">SENSOR_VP</text>
<text x="165.5" y="69.3">SENSOR_VN</text>
<text x="165.5" y="71.8">IO34</text>
<text x="194.1" y="69.3">U0RXD</text>
<text x="194.3" y="66.7">U0TXD</text>
<text x="196.8" y="71.8">IO21</text>
<text x="202.8" y="70.6">33</text>
<text x="202.8" y="68">34</text>
<text x="163.2" y="73.1">7</text>
<text x="163.2" y="75.6">8</text>
<text x="165.5" y="74.4">IO35</text>
<text x="165.5" y="76.9">IO32</text>
<text x="196.8" y="76.9">IO19</text>
<text x="198.5" y="74.4">NC</text>
<text x="202.8" y="75.6">31</text>
<text x="202.8" y="73.1">32</text>
<text x="68" y="80.7">1</text>
<text x="68" y="83.3">2</text>
<text x="70.3" y="82">GND</text>
<text x="81.4" y="82">VCC</text>
<text x="87.2" y="83.3">15</text>
<text x="87.2" y="80.7">16</text>
<text x="161.9" y="80.7">10</text>
<text x="161.9" y="83.3">11</text>
<text x="163.2" y="78.2">9</text>
<text x="165.5" y="79.4">IO33</text>
<text x="165.5" y="82">IO25</text>
<text x="196.8" y="79.4">IO18</text>
<text x="198.1" y="82">IO5</text>
<text x="202.8" y="83.3">28</text>
<text x="202.8" y="80.7">29</text>
<text x="202.8" y="78.2">30</text>
<text x="68" y="85.8">3</text>
<text x="68" y="88.3">4</text>
<text x="70.3" y="84.5">TXD</text>
<text x="70.3" y="87.1">RXD</text>
<text x="70.3" y="89.6">V3</text>
<text x="80.3" y="89.6">DTR#</text>
<text x="80.4" y="87.1">RTS#</text>
<text x="80.8" y="84.5">R232</text>
<text x="87.2" y="88.3">13</text>
<text x="87.2" y="85.8">14</text>
<text x="161.9" y="85.8">12</text>
<text x="161.9" y="88.3">13</text>
<text x="165.5" y="84.5">IO26</text>
<text x="165.5" y="87.1">IO27</text>
<text x="165.5" y="89.6">IO14</text>
<text x="196.8" y="87.1">IO16</text>
<text x="196.8" y="84.5">IO17</text>
<text x="198.1" y="89.6">IO4</text>
<text x="202.8" y="88.3">26</text>
<text x="202.8" y="85.8">27</text>
<text x="17.3" y="90.6">GND</text>
<text x="19.4" y="95.7">D+</text>
<text x="20.1" y="93.2">ID</text>
<text x="68" y="90.9">5</text>
<text x="68" y="93.4">6</text>
<text x="68" y="96">7</text>
<text x="70.3" y="92.1">D+</text>
<text x="70.3" y="94.7">D-</text>
<text x="80" y="92.1">DCD#</text>
<text x="82.7" y="94.7">RI#</text>
<text x="87.2" y="96">10</text>
<text x="87.2" y="93.4">11</text>
<text x="87.2" y="90.9">12</text>
<text x="161.9" y="90.9">14</text>
<text x="165.5" y="92.1">IO12</text>
<text x="174" y="95.8" transform="rotate(-90 174 95.8)">GND</text>
<text x="176.5" y="95.8" transform="rotate(-90 176.5 95.8)">IO13</text>
<text x="179" y="95.8" transform="rotate(-90 179 95.8)">SD2</text>
<text x="181.6" y="95.8" transform="rotate(-90 181.6 95.8)">SD3</text>
<text x="184.1" y="95.8" transform="rotate(-90 184.1 95.8)">CMD</text>
<text x="186.7" y="95.8" transform="rotate(-90 186.7 95.8)">CLK</text>
<text x="189.2" y="95.8" transform="rotate(-90 189.2 95.8)">SDO</text>
<text x="191.7" y="95.8" transform="rotate(-90 191.7 95.8)">SDI</text>
<text x="194.3" y="95.8" transform="rotate(-90 194.3 95.8)">IO15</text>
<text x="196.8" y="95.8" transform="rotate(-90 196.8 95.8)">IO2</text>
<text x="198.1" y="92.1">IO0</text>
<text x="202.8" y="90.9">25</text>
<text x="17.6" y="100.8">VCC</text>
<text x="20" y="98.2">D-</text>
<text x="68" y="98.5">8</text>
<text x="70.3" y="97.2">NC.</text>
<text x="70.3" y="99.8">OUT#</text>
<text x="80.1" y="97.2">DSR#</text>
<text x="80.4" y="99.8">CTS#</text>
<text x="87.2" y="98.5">9</text>
<text x="172.7" y="99.4" transform="rotate(-90 172.7 99.4)">15</text>
<text x="175.2" y="99.4" transform="rotate(-90 175.2 99.4)">16</text>
<text x="177.8" y="99.4" transform="rotate(-90 177.8 99.4)">17</text>
<text x="180.3" y="99.4" transform="rotate(-90 180.3 99.4)">18</text>
<text x="182.8" y="99.4" transform="rotate(-90 182.8 99.4)">19</text>
<text x="185.4" y="99.4" transform="rotate(-90 185.4 99.4)">20</text>
<text x="187.9" y="99.4" transform="rotate(-90 187.9 99.4)">21</text>
<text x="190.5" y="99.4" transform="rotate(-90 190.5 99.4)">22</text>
<text x="193" y="99.4" transform="rotate(-90 193 99.4)">23</text>
<text x="195.5" y="99.4" transform="rotate(-90 195.5 99.4)">24</text>
<text x="251.4" y="105.6" transform="rotate(-90 251.4 105.6)">25</text>
<text x="239.4" y="111.2">1</text>
<text x="239.4" y="113.7">2</text>
<text x="241.7" y="112.5">CLKIN</text>
<text x="252.4" y="112.5" transform="rotate(-90 252.4 112.5)">GND</text>
<text x="258" y="112.5">SDA</text>
<text x="263.8" y="113.7">23</text>
<text x="263.8" y="111.2">24</text>
<text x="239.4" y="116.3">3</text>
<text x="239.4" y="118.8">4</text>
<text x="241.7" y="115">NC</text>
<text x="241.7" y="117.5">NC</text>
<text x="256.5" y="117.5">RESV</text>
<text x="258.3" y="115">SCL</text>
<text x="263.8" y="118.8">21</text>
<text x="263.8" y="116.3">22</text>
<text x="28.3" y="124.7">VIN</text>
<text x="33.1" y="123.4">3</text>
<text x="239.4" y="121.4">5</text>
<text x="239.4" y="123.9">6</text>
<text x="241.7" y="120.1">NC</text>
<text x="241.7" y="122.6">NC</text>
<text x="241.7" y="125.2">AUX_DA</text>
<text x="254.8" y="122.6">CPOUT</text>
<text x="256.5" y="125.2">RESV</text>
<text x="256.5" y="120.1">RESV</text>
<text x="263.8" y="123.9">19</text>
<text x="263.8" y="121.4">20</text>
<text x="8.7" y="128.5">4</text>
<text x="11.1" y="129.8">VOUT</text>
<text x="25.8" y="128.5">VOUT</text>
<text x="33.1" y="131">1</text>
<text x="33.1" y="127.2">2</text>
<text x="93.4" y="127.7">7</text>
<text x="93.4" y="130.2">8</text>
<text x="95.7" y="129">RESERVED</text>
<text x="95.7" y="131.5">RESERVED</text>
<text x="117.9" y="131.5">V_BCKP</text>
<text x="121" y="129">1PPS</text>
<text x="127.9" y="130.2">5</text>
<text x="127.9" y="127.7">6</text>
<text x="239.4" y="126.4">7</text>
<text x="239.4" y="129">8</text>
<text x="239.4" y="131.5">9</text>
<text x="241.7" y="127.7">AUX_CL</text>
<text x="241.7" y="130.2">VLOGIC</text>
<text x="257.7" y="127.7">GND</text>
<text x="259.4" y="130.2">NC</text>
<text x="263.8" y="131.5">16</text>
<text x="263.8" y="129">17</text>
<text x="263.8" y="126.4">18</text>
<text x="22.6" y="132.3">VSS/ADJ</text>
<text x="54.1" y="132.5">1</text>
<text x="54.1" y="135.1">2</text>
<text x="92.1" y="135.3">10</text>
<text x="92.1" y="137.9">11</text>
<text x="93.4" y="132.8">9</text>
<text x="95.7" y="134.1">NC</text>
<text x="95.7" y="136.6">RESET</text>
<text x="121.8" y="136.6">GND</text>
<text x="122" y="134.1">VCC</text>
<text x="127.9" y="137.9">2</text>
<text x="127.9" y="135.3">3</text>
<text x="127.9" y="132.8">4</text>
<text x="191.1" y="136.6">1</text>
<text x="193.5" y="137.9">1</text>
<text x="238.1" y="134.1">10</text>
<text x="238.1" y="136.6">11</text>
<text x="241.7" y="132.8">AD0</text>
<text x="241.7" y="135.3">REGOUT</text>
<text x="241.7" y="137.9">FSYNC</text>
<text x="259.4" y="137.9">NC</text>
<text x="259.4" y="135.3">NC</text>
<text x="259.4" y="132.8">NC</text>
<text x="263.8" y="136.6">14</text>
<text x="263.8" y="134.1">15</text>
<text x="92.1" y="140.4">12</text>
<text x="95.7" y="139.1">RESERVED</text>
<text x="95.7" y="141.7">GND</text>
<text x="120.8" y="141.7">RXD1</text>
<text x="121" y="139.1">TXD1</text>
<text x="127.9" y="140.4">1</text>
<text x="191.1" y="139.1">2</text>
<text x="191.1" y="141.7">3</text>
<text x="193.5" y="140.4">2</text>
<text x="193.5" y="142.9">3</text>
<text x="238.1" y="139.1">12</text>
<text x="241.7" y="140.4">INT</text>
<text x="257.9" y="140.4">VDD</text>
<text x="263.8" y="139.1">13</text>
<text x="191.1" y="144.2">4</text>
<text x="193.5" y="145.5">4</text>
<text x="36.2" y="150.6">1</text>
<text x="38.5" y="151.8">1</text>
<text x="40.5" y="151.8">2</text>
<text x="42.8" y="150.6">2</text>
<text x="71.9" y="170.9">8</text>
<text x="74.9" y="171.9">VDD</text>
<text x="89.2" y="171.9">GND</text>
<text x="96" y="170.9">1GND</text>
<text x="38.7" y="176">1</text>
<text x="38.7" y="178.5">2</text>
<text x="41.1" y="177.2">1</text>
<text x="41.1" y="179.8">2</text>
<text x="71.9" y="176">7</text>
<text x="74.9" y="177">GND</text>
<text x="89.6" y="177">CSB</text>
<text x="96" y="176">2</text>
<text x="38.7" y="181">3</text>
<text x="41.1" y="182.3">3</text>
<text x="71.9" y="181">6</text>
<text x="74.9" y="182.1">VDDIO</text>
<text x="90.5" y="182.1">SDI</text>
<text x="96" y="181">3</text>
<text x="71.9" y="186.1">5</text>
<text x="74.9" y="187.1">SDO</text>
<text x="89.6" y="187.1">SCK</text>
<text x="96" y="186.1">4</text>
</g>
<g font-size="1.5" fill="#000080">
<text x="14.7" y="80.7">USB1</text>
<text x="52.8" y="128.9">Switch</text>
</g>
</svg>
